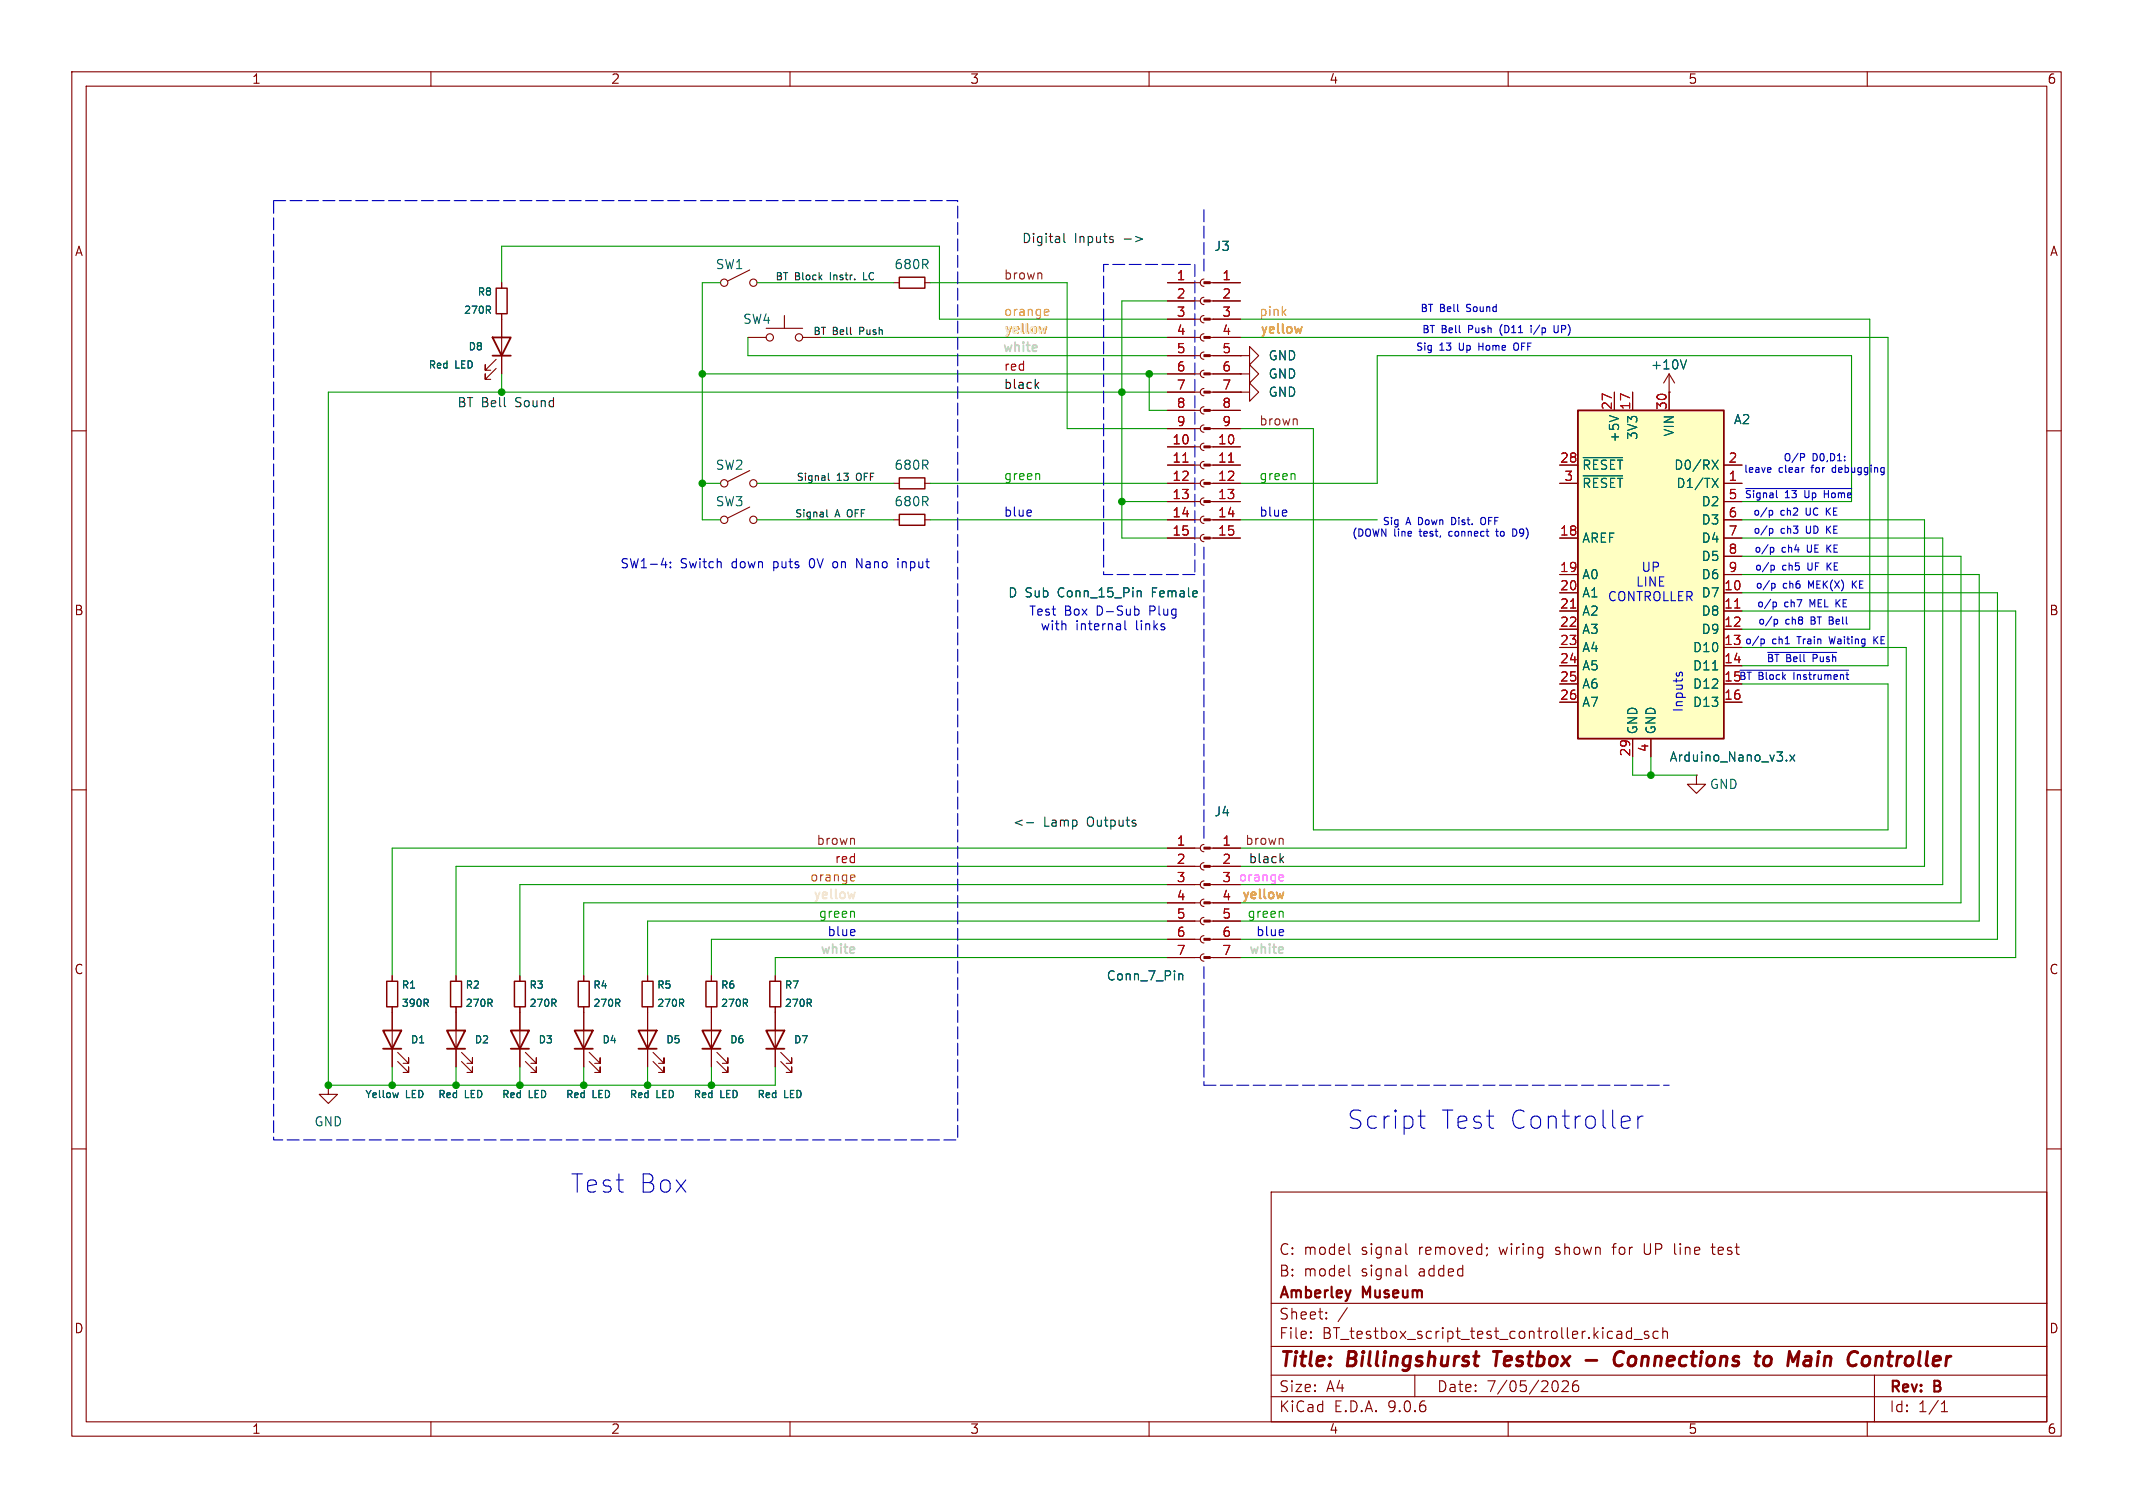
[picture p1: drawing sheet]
<svg xmlns="http://www.w3.org/2000/svg" width="297mm" height="210mm" viewBox="0 0 297 210" stroke-linecap="round" stroke-linejoin="round" font-family="sans-serif">
<g fill="none" stroke="#840000" stroke-width=".15">
<path d="M10 10h277v190h-277zM12 12h273v186h-273zM60 10v2M110 10v2M160 10v2M210 10v2M260 10v2M10 60h2M285 60h2M10 110h2M285 110h2M63.5 135.9v.8"/>
<path d="M90.2 135.9v.8M63.5 140.2v8.4M64.3 147.8l1.5 1.6v-.8v.8h-.8M64.3 146.6l1.5 1.5v-.8v.8h-.8M72.4 141v7.6M73.2 147.8l1.5 1.6v-.8v.8h-.8M73.2 146.6l1.5 1.5v-.8v.8h-.8M90.2 140.2v.8M99.1 141v7.6M99.8 147.8l1.5 1.6v-.8v.8h-.7M99.8 146.6l1.5 1.5v-.8v.8h-.7M10 160h2"/>
<path d="M177 166h108v32h-108zM187.8 176.2v1.3l.2 .2M187.8 173.2v1.3l.2 .2M195.7 176.2v1.3l.3 .2M195.7 173.2v1.3l.3 .2M207 173.8h.1l-.1 .1M207 173.8v.1M207.1 174.6l-.1 .3M229 173.2v1.2l.1 .2M233.2 173.2v1.3l.2 .2M238.2 173.7h.6M238.5 173.2v1.3v.1l.3 .1"/>
<path d="M285 160h2M60 198v2M110 198v2M160 198v2M177 194.5h108M177 191.5h108M177 187.5h108M177 181.5h108M182.5 186.3h.1l-.1 .1M182.5 186.3v.1M182.5 185.5v.1M182.5 185.5h.1l-.1 .1"/>
<path d="M184.7 183.6v.1M184.7 183.6h-.1l.1 .1M184.7 182.8v.1M184.7 182.8h-.1l.1 .1M187.6 182.1l-1.3 2M197 191.5v3M210 198v2M217.5 192.4l.2-.1 .5 .1a.41 .41 0 0 1 .1 .5l-.8 .9h.9M219.7 192.3a.59 .59 0 0 0-.7 .6v.6l.1 .2 .4 .1 .2-.1 .1-.5-.1-.3h-.5l-.2 .3M225.3 185.4h.3l.2 .2v.8M225.8 186.3l-.5 .1M225.8 185.8h-.5"/>
<path d="M227.2 185.5l-.5-.1-.2 .3v.4l.1 .2 .1 .1 .5-.1M227.2 184.9v1.5M227.5 186.5h1.2M229.5 185.5l-.3-.1-.2 .2v.2l.5 .2 .1 .1-.1 .2-.1 .1-.4-.1M230.9 185.5l-.4-.1-.3 .3v.4l.1 .2 .2 .1 .4-.1M231.5 185.5a.37 .37 0 0 1 .7 .1v.8M231.5 184.9v1.5M260 198v2M261 191.5v6.5M270.3 196.6h.9M270.3 195.5l.4-.4v1.5"/>
</g>
<path d="M205.2 188.9h.7M207.9 188.2h1.2M208.5 188.2l-.2 2M220.8 189.4h1.5M226.1 188.4a.8 .8 0 0 0-.9-.1 .8 .8 0 0 0-.4 .8 .76 .76 0 0 0 .1 .9 .76 .76 0 0 0 .9 .1l.1-.1M245.7 189.1a.52 .52 0 0 1 .6-.2 .52 .52 0 0 1 .4 .4l-.1 .5a.55 .55 0 0 1-.5 .4 .55 .55 0 0 1-.6-.4zM251.4 189l.2-.1 .5 .1 .1 .2-.1 1M252.1 190.1l-.7 .1M252.2 189.4l-.9 .1M260.3 189.1l.1 .2-.1 .5M261.3 188.9l-.2 1.3M261.6 188.9l-.3 .2" fill="none" stroke="#840000" stroke-width=".4"/>
<path d="M62.2 143.5h2.6l-1.3 2.6zM62.2 146.1h2.6M71.1 143.5h2.6l-1.3 2.6zM71.1 146.1h2.6M97.8 143.5h2.5l-1.2 2.6zM97.8 146.1h2.5" fill="none" stroke="#840000" stroke-width=".25"/>
<path d="M62.7 136.7h1.6v3.5h-1.6zM89.4 136.7h1.5v3.5h-1.5z" fill="none" stroke="#840000" stroke-width=".2"/>
<path d="M68.2 139.7l.3 .5M68.5 139.2v.4M94.9 139.7l.3 .5M95.1 139.2v.4" fill="none" stroke="#006464" stroke-width=".15"/>
<path d="M219.7 57.2h20.3v45.7h-20.3z" fill="#ffffc2"/>
<path d="M68.6 47h2.5l-1.3 2.5zM68.6 49.5h2.5M219.7 57.2h20.3v45.7h-20.3zM53.3 143.5h2.6l-1.3 2.6zM53.3 146.1h2.6M80 143.5h2.5l-1.2 2.6zM80 146.1h2.5M88.9 143.5h2.5l-1.2 2.6zM88.9 146.1h2.5M106.7 143.5h2.5l-1.3 2.6zM106.7 146.1h2.5" fill="none" stroke="#840000" stroke-width=".25"/>
<g fill="none" stroke="#840000" stroke-width=".15">
<path d="M69.8 39.4v.7M104.4 37.6l-3.1 1.5M124.5 39.4h.7M128.8 39.4h.7M162.6 39.4h4.5M167.6 38.9a.51 .51 0 0 0-.5 .5 .51 .51 0 0 0 .5 .5M168.5 39.4h4.2M69.1 51.3l-1.5 1.5v-.7v.7h.7M69.1 50l-1.5 1.6v-.8v.8h.7M69.8 43.7v8.4M104.1 47h2.6M106.7 45.7h5.1"/>
<path d="M109.2 43.9v1.8M111.8 47h2.5M162.6 41.9h4.5M162.6 44.5h4.5M162.6 47h4.5M162.6 49.5h4.5M162.6 52.1h4.5M162.6 54.6h4.5M162.6 57.2h4.5M162.6 59.7h4.5M167.6 41.4a.51 .51 0 0 0-.5 .5 .51 .51 0 0 0 .5 .5M167.6 43.9a.51 .51 0 0 0-.5 .6 .51 .51 0 0 0 .5 .5"/>
<path d="M167.6 46.5a.51 .51 0 0 0-.5 .5 .51 .51 0 0 0 .5 .5M167.6 49a.51 .51 0 0 0-.5 .5 .51 .51 0 0 0 .5 .5M167.6 51.6a.51 .51 0 0 0-.5 .5 .51 .51 0 0 0 .5 .5M167.6 54.1a.51 .51 0 0 0-.5 .5 .51 .51 0 0 0 .5 .5M167.6 56.6a.51 .51 0 0 0-.5 .6 .51 .51 0 0 0 .5 .5M167.6 59.2a.51 .51 0 0 0-.5 .5 .51 .51 0 0 0 .5 .5M168.5 41.9h4.2M168.5 44.5h4.2M168.5 47h4.2M168.5 49.5h4.2M168.5 52.1h4.2M168.5 54.6h4.2"/>
<path d="M168.5 57.2h4.2M168.5 59.7h4.2M172.7 52.1h1.3v1.2l1.3-1.2-1.3-1.3v1.3M172.7 52.1h.1M172.7 54.6h1.3v1.3l1.3-1.3-1.3-1.3v1.3M172.7 54.6h.1M172.7 49.5h1.3v1.3l1.3-1.3-1.3-1.2v1.2M172.7 49.5h.1M224.8 54.6v2.6M227.3 54.6v2.6M232.4 54.6h.1M232.4 52.1v5.1"/>
<path d="M232.4 52.1l-.8 1.2M232.4 52.1l.8 1.2M104.4 70.6l-3.1 1.5M104.4 65.5l-3.1 1.6M124.5 67.3h.7M124.5 72.4h.7M128.8 67.3h.7M128.8 72.4h.7M162.6 64.8h4.5M162.6 67.3h4.5M162.6 69.9h4.5M162.6 72.4h4.5"/>
<path d="M162.6 74.9h4.5M162.6 62.2h4.5M167.6 61.7a.51 .51 0 0 0-.5 .5 .51 .51 0 0 0 .5 .5M167.6 64.3a.51 .51 0 0 0-.5 .5 .51 .51 0 0 0 .5 .5M167.6 66.8a.51 .51 0 0 0-.5 .5 .51 .51 0 0 0 .5 .5M167.6 69.3a.51 .51 0 0 0-.5 .6 .51 .51 0 0 0 .5 .5M167.6 71.9a.51 .51 0 0 0-.5 .5 .51 .51 0 0 0 .5 .5M167.6 74.4a.51 .51 0 0 0-.5 .5 .51 .51 0 0 0 .5 .5M168.5 64.8h4.2M168.5 67.3h4.2M168.5 69.9h4.2M168.5 72.4h4.2"/>
<path d="M168.5 74.9h4.2M168.5 62.2h4.2M217.2 64.8h2.5M217.2 67.3h2.5M217.2 74.9h2.5M240 64.8h2.6M240 67.3h2.6M240 69.9h2.6M240 72.4h2.6M240 74.9h2.6M240 77.5h2.6M217.2 80h2.5"/>
<path d="M217.2 82.6h2.5M217.2 85.1h2.5M217.2 87.6h2.5M217.2 90.2h2.5M217.2 92.7h2.5M217.2 95.3h2.5M217.2 97.8h2.5M240 80h2.6M240 82.6h2.6M240 85.1h2.6M240 87.6h2.6M240 90.2h2.6"/>
<path d="M240 92.7h2.6M240 95.3h2.6M240 97.8h2.6M162.6 118.1h4.5M167.6 117.6a.51 .51 0 0 0-.5 .5 .51 .51 0 0 0 .5 .5M168.5 118.1h4.2M227.3 102.9v2.5M229.9 102.9v2.5M236.2 108v1.2h-1.3l1.3 1.3 1.3-1.3h-1.3M236.2 108h.1M54.6 135.9v.8M63.5 135.9v.8"/>
<path d="M72.4 135.9v.8M81.3 135.9v.8M90.2 135.9v.8M99.1 135.9v.8M107.9 135.9v.8M162.6 120.7h4.5M162.6 123.2h4.5M162.6 125.7h4.5M162.6 128.3h4.5M162.6 130.8h4.5M162.6 133.4h4.5M167.6 120.1a.51 .51 0 0 0-.5 .6 .51 .51 0 0 0 .5 .5"/>
<path d="M167.6 122.7a.51 .51 0 0 0-.5 .5 .51 .51 0 0 0 .5 .5M167.6 125.2a.51 .51 0 0 0-.5 .5 .51 .51 0 0 0 .5 .5M167.6 127.8a.51 .51 0 0 0-.5 .5 .51 .51 0 0 0 .5 .5M167.6 130.3a.51 .51 0 0 0-.5 .5 .51 .51 0 0 0 .5 .5M167.6 132.8a.51 .51 0 0 0-.5 .6 .51 .51 0 0 0 .5 .5M168.5 120.7h4.2M168.5 123.2h4.2M168.5 125.7h4.2M168.5 128.3h4.2M168.5 130.8h4.2M168.5 133.4h4.2M45.7 151.1v1.3h1.3l-1.3 1.3-1.3-1.3h1.3"/>
<path d="M45.7 151.1h.1M54.6 140.2v8.4M55.4 147.8l1.5 1.6v-.8v.8h-.8M55.4 146.6l1.5 1.5v-.8v.8h-.8M63.5 140.2v3.3M63.5 146.1v2.5M72.4 140.2v3.3M72.4 146.1v2.5M81.3 140.2v8.4M82 147.8l1.6 1.6v-.8v.8h-.8M82 146.6l1.6 1.5v-.8v.8h-.8M90.2 140.2v8.4"/>
<path d="M90.9 147.8l1.6 1.6v-.8v.8h-.8M90.9 146.6l1.6 1.5v-.8v.8h-.8M99.1 140.2v3.3M99.1 146.1v2.5M107.9 140.2v8.4M108.7 147.8l1.5 1.6v-.8v.8h-.7M108.7 146.6l1.5 1.5v-.8v.8h-.7"/>
<circle cx="100.8" cy="39.4" r=".51"/>
<circle cx="104.9" cy="39.4" r=".51"/>
<circle cx="107.2" cy="47" r=".51"/>
<circle cx="111.3" cy="47" r=".51"/>
<circle cx="100.8" cy="72.4" r=".51"/>
<circle cx="100.8" cy="67.3" r=".51"/>
<circle cx="104.9" cy="72.4" r=".51"/>
<circle cx="104.9" cy="67.3" r=".51"/>
</g>
<g fill="none" stroke="#006464" stroke-width=".15">
<path d="M68 43.2l.3 .4M68.3 42.7v.4M224.1 57.9l1.3 .4M234.8 50.1l-.4 1.3M220.4 63.7h5.5M220.4 66.3h5.5M238.4 64.1l.8 1.2M238.4 66.6l.8 1.3M239.2 64.1l-.8 1.2M239.2 66.6l-.8 1.3M158.5 82.3h.3l.1 .2v.6M238.5 93.3h.7"/>
<path d="M248.7 105.9v.1M249.2 105.1l.7 .9M249.9 105.1l-.7 .9M59.3 139.7l.3 .5M59.6 139.2v.4M68.2 139.7l.3 .5M68.5 139.2v.4M77.1 139.7l.3 .5M77.4 139.2v.4M86 139.7l.3 .5M86.3 139.2v.4M94.9 139.7l.3 .5"/>
<path d="M95.1 139.2v.4M103.8 139.7l.3 .5M104 139.2v.4M112.6 139.7l.4 .5M112.9 139.2v.4M164.2 135.7h.4l.1 .8M55.5 152.2l-.2 .7"/>
</g>
<path d="M164.7 64.4h.7M171.1 64.4h.7M218.7 84.7h.7M241.5 84.7h.8" fill="none" stroke="#a90000" stroke-width=".15"/>
<path d="M125.2 38.6h3.6v1.5h-3.6zM69.1 40.1h1.5v3.6h-1.5zM125.2 66.5h3.6v1.6h-3.6zM125.2 71.6h3.6v1.6h-3.6zM53.8 136.7h1.6v3.5h-1.6zM71.6 136.7h1.6v3.5h-1.6zM80.5 136.7h1.5v3.5h-1.5zM98.3 136.7h1.5v3.5h-1.5zM107.2 136.7h1.5v3.5h-1.5z" fill="none" stroke="#840000" stroke-width=".2"/>
<g fill="#840000" stroke="#840000" stroke-width=".15">
<path d="M167.6 118h.9v.2h-.9z"/>
<path d="M167.6 120.5h.9v.3h-.9z"/>
<path d="M167.6 123.1h.9v.2h-.9z"/>
<path d="M167.6 125.6h.9v.3h-.9z"/>
<path d="M167.6 128.1h.9v.3h-.9z"/>
<path d="M167.6 130.7h.9v.2h-.9z"/>
<path d="M167.6 133.2h.9v.3h-.9z"/>
<path d="M167.6 39.2h.9v.3h-.9z"/>
<path d="M167.6 41.8h.9v.2h-.9z"/>
<path d="M167.6 44.3h.9v.3h-.9z"/>
<path d="M167.6 46.9h.9v.2h-.9z"/>
<path d="M167.6 49.4h.9v.3h-.9z"/>
<path d="M167.6 51.9h.9v.3h-.9z"/>
<path d="M167.6 54.5h.9v.2h-.9z"/>
<path d="M167.6 57h.9v.3h-.9z"/>
<path d="M167.6 59.6h.9v.2h-.9z"/>
<path d="M167.6 62.1h.9v.3h-.9z"/>
<path d="M167.6 64.6h.9v.3h-.9z"/>
<path d="M167.6 67.2h.9v.2h-.9z"/>
<path d="M167.6 69.7h.9v.3h-.9z"/>
<path d="M167.6 72.3h.9v.2h-.9z"/>
<path d="M167.6 74.8h.9v.3h-.9z"/>
</g>
<path d="M145 38.1l.1 .8M180.6 58.4v.8M118.9 116.8l.1 .8M178.6 116.8l.1 .8" fill="none" stroke="#804d00" stroke-width=".15"/>
<g fill="none" stroke="#0000c2" stroke-width=".15">
<path d="M205.9 47.8v1M205.9 48.2h.6M208.9 45.6v.7M211.2 47.8a.34 .34 0 0 0-.4 .3v.3a.34 .34 0 0 0 .4 .4M213.2 45.3v.1M213.2 45.7v.6M216.4 45.3v.9l.4 .1 .2-.2M92.1 78.6h.8M92.7 78.2v.9M93.3 78.9v.2M93.3 78.3v.1M116.1 78.3l-.1 .2v.3l.1 .2"/>
<path d="M119.3 79.1v-1.3l.7 1.3M125 77.8v.1M125 78.2v.9M143.5 71.1l.1 .2-.6 .2M179.1 71.1l.1 .2-.6 .2M201.8 74.1v.5M202.4 72.1h-.3v1h.3M206.6 72.1a.34 .34 0 0 0-.4 .3v.3a.34 .34 0 0 0 .4 .4M208.3 74h.3M208.4 73.7v.8l.2 .2M210.6 73.7h.4l.2 .4M211.2 74.2l-.2 .4-.4 .1"/>
<path d="M243.1 68h14.7M246.4 71.1h.2l.2 .2-.1 .4h-.3M246.4 73.6h.3l.2 .2-.1 .4h-.4M246.4 65.1l.2 .3h-.5M246.5 76.3l.3-.1 .2 .2-.1 .5h-.4M246.5 65.7l-.1 .1M246.6 78.8l.3-.1 .2 .2-.1 .4h-.4M248.6 69.3h.6M248.6 68.6l.3-.3v1M249.5 68.3h.6M249.5 69.2l.1 .1M250.7 63.2h.4l.2 .2-.1 .2-.5 .1"/>
<path d="M251.1 65.1h.1M252.4 69.3h.2M252.4 68.6v1M252.6 68.6l-.2 .1M254.3 70.7v1M254.3 73.3v1M254.4 75.9v1M254.4 78.4v1M254.9 70.7l-.6 .6M254.9 73.3l-.6 .5M254.9 75.9l-.5 .6M255 78.4l-.6 .6"/>
<path d="M255 69.1l.2 .2h.3M255.2 65.2v.5M255.5 68.7l-.3-.1-.2 .2M156.6 86.4v1.1l.2 .2M158.4 84.8l.2 .3v.3l-.2 .3M233.5 93.7l-.1 .3M233.8 94l.1-.3 .2-.1 .2 .2v.2M242.3 93.3h15.1M245.2 89h.3l.2 .2-.1 .4h-.4M246.1 90.9h9.6M246.7 81.3l.3-.1 .2 .2-.1 .5h-.4M246.9 83.9l.3-.1 .2 .2-.1 .5h-.4"/>
<path d="M247 86.3l.3-.1 .2 .2-.1 .5h-.4M250.3 94v.6M250.3 94.1l.1-.1h.3v.6M252.5 91.1h.3l.2 .2-.1 .3-.4 .1M253.5 91.5v.5l.2 .1M254.7 88.7l.2 1M254.7 86.4h.3M255 85.9h-.3v1h.4M255.6 83.5v1M256.2 83.5l-.6 .6M257.9 80.9v1M258.5 80.9l-.6 .6"/>
<path d="M260.9 88.7v1M261.1 89.1l.4 .6M261.5 88.7l-.6 .5M119 129.5v.3l-.6 .1M178.7 129.5v.3l-.6 .1M197.5 155.4h.9M197.8 154.6v2.2l.1 .2 .5 .1M226.6 155.4l.2 .2 .2 .4-1.2 .3M226.8 157l-.2 .1M228.1 155.4v1.7M228.8 155.4a.65 .65 0 0 0-.7 .5"/>
</g>
<path d="M144.3 53.6l.3 .5M144.6 53.3l-.4 .4M178.4 119.7l.3 .4M178.7 119.3l-.5 .5" fill="none" stroke="#000" stroke-width=".15"/>
<path d="M119 124.3l-.2 .8" fill="none" stroke="#ffe5bf" stroke-width=".25"/>
<path d="M148.1 32.5v1.1l.2 .2M154.9 33.4l.1 .1-.1 .3M154.9 32.9l.1 .1M156.6 33.3h.9M158.1 32.9l1 .4-1 .4M115.1 71v.8l.2 .2M115.3 65.9v.9l.2 .1M142.9 114.6h1" fill="none" stroke="#0f0f0f" stroke-width=".15"/>
<path d="M145.7 45.5l-.2 .9M181.3 45.5l-.3 .9M178.7 124.3l-.2 .8" fill="none" stroke="#c2c200" stroke-width=".25"/>
<path d="M178.3 121.8l.4 .1v.2l-.6 .2M178.7 122.6l-.4 .1" fill="none" stroke="#f0f" stroke-width=".15"/>
<path d="M144.7 66l.1 .8M180.3 66v.8M118.9 127l.1 .8M178.6 127l.1 .8" fill="none" stroke="#00c200" stroke-width=".15"/>
<path d="M145.6 43.1l.4 .1v.2l-.6 .1M146 43.9h-.4" fill="none" stroke="#dd8500" stroke-width=".15"/>
<path d="M118.6 121.8l.4 .1v.2l-.6 .2M119 122.6l-.4 .1" fill="none" stroke="#c60" stroke-width=".15"/>
<path d="M38.1 27.9h95.2v130.9h-95.2zM153.7 36.8h12.7v43.2h-12.7zM167.6 29.2v8.9M167.6 76.2v40.6M167.6 134.6v16.5M167.6 151.1h64.8" fill="none" stroke="#0000c2" stroke-width=".15" stroke-dasharray="1.7 .6"/>
<g fill="none" stroke="#009600" stroke-width=".15">
<path d="M69.8 39.4v-5.1h61v10.2h31.8M100.3 39.4h-2.5v33h2.5M105.4 39.4h19.1M129.5 39.4h19.1v20.3h14M69.8 52.1v2.5M97.8 52.1h64.8M104.1 47v2.5h58.5M114.3 47h48.3M160 52.1v5.1h2.6M162.6 54.6h-116.9v96.5h62.2v-2.5M162.6 41.9h-6.4v33h6.4M172.7 44.5h87.6v43.1h-17.7"/>
<path d="M172.7 59.7h10.2v55.9h80v-20.3h-20.3M172.7 47h90.2v45.7h-20.3M97.8 67.3h2.5M105.4 67.3h19.1M105.4 72.4h19.1M129.5 67.3h33.1M129.5 72.4h33.1M156.2 69.9h6.4M172.7 67.3h19.1v-17.8h66v20.4h-15.2M172.7 72.4h19.1M242.6 72.4h25.4v48.3h-95.3M242.6 74.9h27.9v48.3h-97.8"/>
<path d="M242.6 77.5h30.4v48.2h-100.3M242.6 85.1h38.1v48.3h-108M242.6 80h33v48.3h-102.9M242.6 82.6h35.5v48.2h-105.4M242.6 90.2h22.8v27.9h-92.7M162.6 118.1h-108v17.8M227.3 105.4v2.6h8.9M229.9 105.4v2.6M162.6 133.4h-54.7v2.5M162.6 128.3h-72.4v7.6M162.6 130.8h-63.5v5.1M162.6 120.7h-99.1v15.2"/>
<path d="M162.6 123.2h-90.2v12.7M162.6 125.7h-81.3v10.2M54.6 148.6v2.5M63.5 148.6v2.5M72.4 148.6v2.5M81.3 148.6v2.5M90.2 148.6v2.5M99.1 148.6v2.5"/>
</g>
<g fill="#009600" stroke="#009600" stroke-width=".15">
<circle cx="69.8" cy="54.6" r=".46"/>
<circle cx="97.8" cy="67.3" r=".46"/>
<circle cx="97.8" cy="52.1" r=".46"/>
<circle cx="229.9" cy="108" r=".46"/>
<circle cx="99.1" cy="151.1" r=".46"/>
<circle cx="156.2" cy="69.9" r=".46"/>
<circle cx="156.2" cy="54.6" r=".46"/>
<circle cx="160" cy="52.1" r=".46"/>
<circle cx="90.2" cy="151.1" r=".46"/>
<circle cx="81.3" cy="151.1" r=".46"/>
<circle cx="72.4" cy="151.1" r=".46"/>
<circle cx="54.6" cy="151.1" r=".46"/>
<circle cx="45.7" cy="151.1" r=".46"/>
<circle cx="63.5" cy="151.1" r=".46"/>
</g>
<g font-size="3.5" fill="#0000c2">
<text x="187.6" y="157.5">Script</text>
<text x="200.6" y="157.5">Test</text>
<text x="210.1" y="157.5">Controller</text>
<text x="79.4" y="166.3">Test</text>
<text x="88.9" y="166.3">Box</text>
</g>
<g font-size="2.8" fill="#840000">
<text x="178" y="190.9">Title:</text>
<text x="187.7" y="190.9">Billingshurst</text>
<text x="208.8" y="190.9">Testbox</text>
<text x="227.2" y="190.9">Connections</text>
<text x="247.7" y="190.9">to</text>
<text x="253" y="190.9">Main</text>
<text x="262.2" y="190.9">Controller</text>
</g>
<g font-size="2.1" fill="#840000">
<text x="178" y="178">B:</text>
<text x="178" y="175">C: model</text>
<text x="181.5" y="178">model</text>
<text x="189.6" y="178">signal</text>
<text x="189.6" y="175">signal</text>
<text x="197.7" y="178">added</text>
<text x="197.7" y="175">removed;</text>
<text x="209.1" y="175">wiring</text>
<text x="217" y="175">shown</text>
<text x="225.2" y="175">for</text>
<text x="229.6" y="175">UP</text>
<text x="234" y="175">line</text>
<text x="239.4" y="175">test</text>
<text x="178" y="184">Sheet:</text>
<text x="178" y="181.2">Amberley</text>
<text x="189.8" y="181.2">Museum</text>
<text x="178" y="186.7">File:</text>
<text x="184.1" y="186.7">BT_testbox_script_test_controller.kicad_sch</text>
<text x="178" y="196.9">KiCad</text>
<text x="178" y="194.1">Size:</text>
<text x="184.7" y="194.1">A4</text>
<text x="185.7" y="196.9">E.D.A.</text>
<text x="193.3" y="196.9">9.0.6</text>
<text x="200" y="194.1">Date:</text>
<text x="207" y="194.1">7/05/2026</text>
<text x="263" y="194.3">Rev:</text>
<text x="263" y="196.9">Id:</text>
<text x="267.1" y="196.9">1/1</text>
<text x="269.4" y="194.3">B</text>
</g>
<g font-size="1.8" fill="#840000">
<text x="35" y="11.9">1</text>
<text x="85" y="11.9">2</text>
<text x="135" y="11.9">3</text>
<text x="185" y="11.9">4</text>
<text x="235" y="11.9">5</text>
<text x="285" y="11.9">6</text>
<text x="10.3" y="35.9">A</text>
<text x="285.3" y="35.9">A</text>
<text x="10.3" y="85.9">B</text>
<text x="285.3" y="85.9">B</text>
<text x="10.3" y="135.9">C</text>
<text x="285.3" y="135.9">C</text>
<text x="10.3" y="185.9">D</text>
<text x="285.3" y="185.9">D</text>
<text x="35" y="199.9">1</text>
<text x="85" y="199.9">2</text>
<text x="135" y="199.9">3</text>
<text x="185" y="199.9">4</text>
<text x="235" y="199.9">5</text>
<text x="285" y="199.9">6</text>
</g>
<g font-size="1.8" fill="#0f0f0f">
<text x="142.2" y="33.9">Digital</text>
<text x="149.6" y="33.9">Inputs</text>
<text x="63.6" y="56.8">BT Bell</text>
<text x="71.9" y="56.8">Sound</text>
<text x="141" y="115.2">&lt;-</text>
<text x="145.3" y="115.2">Lamp</text>
<text x="151.5" y="115.2">Outputs</text>
</g>
<g font-size="1.8" fill="#006464">
<text x="169" y="35.2">J3</text>
<text x="99.6" y="37.7">SW1</text>
<text x="124.4" y="37.7">680R</text>
<text x="103.4" y="45.3">SW4</text>
<text x="176.5" y="52.9">GND</text>
<text x="176.5" y="50.4">GND</text>
<text x="229.8" y="51.7">+10V</text>
<text x="176.5" y="55.5">GND</text>
<text x="241.3" y="59.3">A2</text>
<text x="99.6" y="65.6">SW2</text>
<text x="124.4" y="65.6">680R</text>
<text x="220.2" y="65.6">~{RESET}</text>
<text x="225.7" y="61.7" transform="rotate(-90 225.7 61.7)">+5V</text>
<text x="228.2" y="61.4" transform="rotate(-90 228.2 61.4)">3V3</text>
<text x="233" y="65.6">D0/RX</text>
<text x="233.3" y="60.9" transform="rotate(-90 233.3 60.9)">VIN</text>
<text x="99.6" y="70.7">SW3</text>
<text x="124.4" y="70.7">680R</text>
<text x="220.2" y="68.2">~{RESET}</text>
<text x="233.3" y="68.2">D1/TX</text>
<text x="236.8" y="70.7">D2</text>
<text x="220.2" y="75.8">AREF</text>
<text x="236.8" y="73.3">D3</text>
<text x="236.8" y="75.8">D4</text>
<text x="140.3" y="83.4">D Sub</text>
<text x="147.4" y="83.4">Conn_15_Pin</text>
<text x="160.7" y="83.4">Female</text>
<text x="220.2" y="80.9">A0</text>
<text x="220.2" y="83.4">A1</text>
<text x="236.8" y="78.3">D5</text>
<text x="236.8" y="80.9">D6</text>
<text x="236.8" y="83.4">D7</text>
<text x="220.2" y="86">A2</text>
<text x="220.2" y="88.5">A3</text>
<text x="236.8" y="86">D8</text>
<text x="236.8" y="88.5">D9</text>
<text x="220.2" y="91">A4</text>
<text x="220.2" y="93.6">A5</text>
<text x="235.6" y="91">D10</text>
<text x="235.6" y="93.6">D11</text>
<text x="220.2" y="96.1">A6</text>
<text x="220.2" y="98.7">A7</text>
<text x="235.6" y="96.1">D12</text>
<text x="235.6" y="98.7">D13</text>
<text x="228.2" y="102.4" transform="rotate(-90 228.2 102.4)">GND</text>
<text x="230.7" y="102.4" transform="rotate(-90 230.7 102.4)">GND</text>
<text x="232.4" y="106.3">Arduino_Nano_v3.x</text>
<text x="169" y="113.9">J4</text>
<text x="238" y="110.1">GND</text>
<text x="154" y="136.8">Conn_7_Pin</text>
<text x="43.7" y="157.1">GND</text>
</g>
<g font-size="1.8" fill="#804d00">
<text x="139.7" y="39">brown</text>
<text x="175.3" y="59.3">brown</text>
<text x="113.6" y="117.8">brown</text>
<text x="173.3" y="117.8">brown</text>
</g>
<g font-size="1.8" fill="#a90000">
<text x="163.8" y="39.1">1</text>
<text x="163.8" y="41.7">2</text>
<text x="170.1" y="39.1">1</text>
<text x="170.1" y="41.7">2</text>
<text x="163.8" y="44.2">3</text>
<text x="163.8" y="46.7">4</text>
<text x="170.1" y="44.2">3</text>
<text x="170.1" y="46.7">4</text>
<text x="163.8" y="49.3">5</text>
<text x="163.8" y="51.8">6</text>
<text x="170.1" y="49.3">5</text>
<text x="170.1" y="51.8">6</text>
<text x="163.8" y="54.4">7</text>
<text x="163.8" y="56.9">8</text>
<text x="163.8" y="59.4">9</text>
<text x="170.1" y="54.4">7</text>
<text x="170.1" y="56.9">8</text>
<text x="170.1" y="59.4">9</text>
<text x="224.5" y="57.2" transform="rotate(-90 224.5 57.2)">27</text>
<text x="227.1" y="57.2" transform="rotate(-90 227.1 57.2)">17</text>
<text x="232.2" y="57.2" transform="rotate(-90 232.2 57.2)">30</text>
<text x="163.2" y="62">10</text>
<text x="163.2" y="64.5">11</text>
<text x="169.5" y="62">10</text>
<text x="169.5" y="64.5">11</text>
<text x="217.1" y="64.5">28</text>
<text x="240.6" y="64.5">2</text>
<text x="163.2" y="67.1">12</text>
<text x="163.2" y="69.6">13</text>
<text x="169.5" y="67.1">12</text>
<text x="169.5" y="69.6">13</text>
<text x="217.7" y="67.1">3</text>
<text x="240.6" y="67.1">1</text>
<text x="240.6" y="69.6">5</text>
<text x="163.2" y="72.1">14</text>
<text x="163.2" y="74.7">15</text>
<text x="169.5" y="72.1">14</text>
<text x="169.5" y="74.7">15</text>
<text x="217.1" y="74.7">18</text>
<text x="240.6" y="72.1">6</text>
<text x="240.6" y="74.7">7</text>
<text x="240.6" y="77.2">8</text>
<text x="217.1" y="79.8">19</text>
<text x="217.1" y="82.3">20</text>
<text x="240" y="82.3">10</text>
<text x="240.6" y="79.8">9</text>
<text x="217.1" y="84.8">21</text>
<text x="217.1" y="87.4">22</text>
<text x="217.1" y="89.9">23</text>
<text x="240" y="84.8">11</text>
<text x="240" y="87.4">12</text>
<text x="240" y="89.9">13</text>
<text x="217.1" y="92.5">24</text>
<text x="217.1" y="95">25</text>
<text x="240" y="92.5">14</text>
<text x="240" y="95">15</text>
<text x="217.1" y="97.5">26</text>
<text x="240" y="97.5">16</text>
<text x="227.1" y="105.5" transform="rotate(-90 227.1 105.5)">29</text>
<text x="229.6" y="104.8" transform="rotate(-90 229.6 104.8)">4</text>
<text x="163.8" y="117.9">1</text>
<text x="170.1" y="117.9">1</text>
<text x="163.8" y="120.4">2</text>
<text x="163.8" y="122.9">3</text>
<text x="163.8" y="125.5">4</text>
<text x="170.1" y="120.4">2</text>
<text x="170.1" y="122.9">3</text>
<text x="170.1" y="125.5">4</text>
<text x="163.8" y="128">5</text>
<text x="163.8" y="130.6">6</text>
<text x="170.1" y="128">5</text>
<text x="170.1" y="130.6">6</text>
<text x="163.8" y="133.1">7</text>
<text x="170.1" y="133.1">7</text>
</g>
<g font-size="1.8" fill="#ffe5bf">
<text x="139.7" y="46.5">yellow</text>
<text x="113" y="125.3">yellow</text>
</g>
<g font-size="1.8" fill="#dd8500">
<text x="139.7" y="44.1">orange</text>
<text x="175.3" y="44.1">pink</text>
</g>
<g font-size="1.8" fill="#c2c200">
<text x="175.2" y="46.5">yellow</text>
<text x="172.7" y="125.3">yellow</text>
</g>
<g font-size="1.8" fill="#c2c2c2">
<text x="139.4" y="49.1">white</text>
<text x="114" y="132.9">white</text>
<text x="173.7" y="132.9">white</text>
</g>
<g font-size="1.8" fill="#c20000">
<text x="139.7" y="51.7">red</text>
<text x="116.2" y="120.3">red</text>
</g>
<g font-size="1.8">
<text x="139.7" y="54.3">black</text>
<text x="173.8" y="120.3">black</text>
</g>
<g font-size="1.8" fill="#00c200">
<text x="139.7" y="67">green</text>
<text x="175.3" y="67">green</text>
<text x="113.9" y="127.9">green</text>
<text x="173.6" y="127.9">green</text>
</g>
<g font-size="1.8" fill="#0000c2">
<text x="139.7" y="72">blue</text>
<text x="175.3" y="72">blue</text>
<text x="86.3" y="79.4">SW1-4:</text>
<text x="94.7" y="79.4">Switch</text>
<text x="102" y="79.4">down</text>
<text x="107.9" y="79.4">puts</text>
<text x="113.2" y="79.4">0V</text>
<text x="116.6" y="79.4">on</text>
<text x="120.1" y="79.4">Nano</text>
<text x="126.1" y="79.4">input</text>
<text x="223.8" y="83.9">CONTROLLER</text>
<text x="227.7" y="81.9">LINE</text>
<text x="228.5" y="79.8">UP</text>
<text x="143.2" y="86">Test</text>
<text x="144.8" y="88">with</text>
<text x="148.2" y="86">Box</text>
<text x="149.8" y="88">internal</text>
<text x="152.8" y="86">D-Sub</text>
<text x="158.3" y="88">links</text>
<text x="160.3" y="86">Plug</text>
<text x="234.5" y="99.3" transform="rotate(-90 234.5 99.3)">Inputs</text>
<text x="115.1" y="130.5">blue</text>
<text x="174.8" y="130.5">blue</text>
</g>
<text font-size="1.8" fill="#c60" x="112.7" y="122.8">orange</text>
<text font-size="1.8" fill="#f0f" x="172.4" y="122.8">orange</text>
<g font-size="1.4" fill="#006464">
<text x="66.4" y="41.4">R8</text>
<text x="64.5" y="43.9">270R</text>
<text x="59.6" y="51.5">Red</text>
<text x="63.4" y="51.5">LED</text>
<text x="65.1" y="49">D8</text>
<text x="55.8" y="137.9">R1</text>
<text x="64.7" y="137.9">R2</text>
<text x="73.6" y="137.9">R3</text>
<text x="82.5" y="137.9">R4</text>
<text x="91.4" y="137.9">R5</text>
<text x="100.3" y="137.9">R6</text>
<text x="109.2" y="137.9">R7</text>
<text x="55.8" y="140.4">390R</text>
<text x="64.7" y="140.4">270R</text>
<text x="73.6" y="140.4">270R</text>
<text x="82.5" y="140.4">270R</text>
<text x="91.4" y="140.4">270R</text>
<text x="100.3" y="140.4">270R</text>
<text x="109.2" y="140.4">270R</text>
<text x="57.1" y="145.5">D1</text>
<text x="66" y="145.5">D2</text>
<text x="74.9" y="145.5">D3</text>
<text x="83.8" y="145.5">D4</text>
<text x="92.7" y="145.5">D5</text>
<text x="101.6" y="145.5">D6</text>
<text x="110.4" y="145.5">D7</text>
<text x="50.8" y="153.1">Yellow</text>
<text x="56.5" y="153.1">LED</text>
<text x="60.9" y="153.1">Red</text>
<text x="64.7" y="153.1">LED</text>
<text x="69.8" y="153.1">Red</text>
<text x="73.6" y="153.1">LED</text>
<text x="78.7" y="153.1">Red</text>
<text x="82.5" y="153.1">LED</text>
<text x="87.6" y="153.1">Red</text>
<text x="91.4" y="153.1">LED</text>
<text x="96.5" y="153.1">Red</text>
<text x="100.3" y="153.1">LED</text>
<text x="105.4" y="153.1">Red</text>
<text x="109.1" y="153.1">LED</text>
</g>
<g font-size="1.4" fill="#0f0f0f">
<text x="107.9" y="39.1">BT</text>
<text x="110.6" y="39.1">Block</text>
<text x="115.7" y="39.1">Instr.</text>
<text x="120.6" y="39.1">LC</text>
<text x="113.1" y="46.7">BT</text>
<text x="115.9" y="46.7">Bell</text>
<text x="119.8" y="46.7">Push</text>
<text x="110.8" y="67">Signal</text>
<text x="116.5" y="67">13</text>
<text x="119.4" y="67">OFF</text>
<text x="110.6" y="72.1">Signal</text>
<text x="116.3" y="72.1">A OFF</text>
</g>
<g font-size="1.4" fill="#0000c2">
<text x="197.7" y="43.7">BT</text>
<text x="197.9" y="46.6">BT</text>
<text x="200.5" y="43.7">Bell</text>
<text x="200.7" y="46.6">Bell</text>
<text x="204.4" y="43.7">Sound</text>
<text x="204.6" y="46.6">Push</text>
<text x="209.3" y="46.6">(D11</text>
<text x="213.9" y="46.6">i/p</text>
<text x="217.3" y="46.6">UP)</text>
<text x="197.1" y="49">Sig</text>
<text x="200.4" y="49">13</text>
<text x="203.4" y="49">Up</text>
<text x="206.3" y="49">Home</text>
<text x="211.5" y="49">OFF</text>
<text x="248.2" y="64.4">O/P</text>
<text x="252.4" y="64.4">D0,D1:</text>
<text x="242.7" y="66.1">leave</text>
<text x="242.8" y="69.6">~{Signal</text>
<text x="247.7" y="66.1">clear</text>
<text x="249.9" y="69.6">13</text>
<text x="252.4" y="66.1">for</text>
<text x="252.8" y="69.6">Up</text>
<text x="255.6" y="66.1">debugging</text>
<text x="255.8" y="69.6">Home}</text>
<text x="188.2" y="74.9">(DOWN</text>
<text x="192.4" y="73.3">Sig</text>
<text x="194.1" y="74.9">line</text>
<text x="195.8" y="73.3">A Down</text>
<text x="197.9" y="74.9">test,</text>
<text x="202.2" y="74.9">connect</text>
<text x="202.5" y="73.3">Dist.</text>
<text x="206.9" y="73.3">OFF</text>
<text x="209.1" y="74.9">to</text>
<text x="211.6" y="74.9">D9)</text>
<text x="244" y="72">o/p</text>
<text x="244.1" y="74.5">o/p</text>
<text x="244.2" y="77.2">o/p</text>
<text x="247.9" y="72">ch2</text>
<text x="247.9" y="74.5">ch3</text>
<text x="248.1" y="77.2">ch4</text>
<text x="251.6" y="72">UC</text>
<text x="251.7" y="74.5">UD</text>
<text x="251.8" y="77.2">UE</text>
<text x="254.7" y="72">KE</text>
<text x="254.7" y="74.5">KE</text>
<text x="254.8" y="77.2">KE</text>
<text x="244.3" y="79.7">o/p</text>
<text x="244.4" y="82.2">o/p</text>
<text x="248.2" y="79.7">ch5</text>
<text x="248.3" y="82.2">ch6</text>
<text x="251.9" y="79.7">UF</text>
<text x="252" y="82.2">MEK(X)</text>
<text x="254.8" y="79.7">KE</text>
<text x="258.3" y="82.2">KE</text>
<text x="242.9" y="89.9">o/p</text>
<text x="244.6" y="84.8">o/p</text>
<text x="244.7" y="87.2">o/p</text>
<text x="246.8" y="89.9">ch1</text>
<text x="248.4" y="84.8">ch7</text>
<text x="248.6" y="87.2">ch8</text>
<text x="250.5" y="89.9">Train</text>
<text x="252.2" y="84.8">MEL</text>
<text x="252.3" y="87.2">BT</text>
<text x="255.1" y="87.2">Bell</text>
<text x="255.2" y="89.9">Waiting</text>
<text x="256.1" y="84.8">KE</text>
<text x="261.6" y="89.9">KE</text>
<text x="242" y="94.9">~{BT</text>
<text x="245.9" y="92.4">~{BT</text>
<text x="246.2" y="94.9">Block</text>
<text x="250.1" y="92.4">Bell</text>
<text x="251.3" y="94.9">Instrument}</text>
<text x="254" y="92.4">Push}</text>
</g>
</svg>
